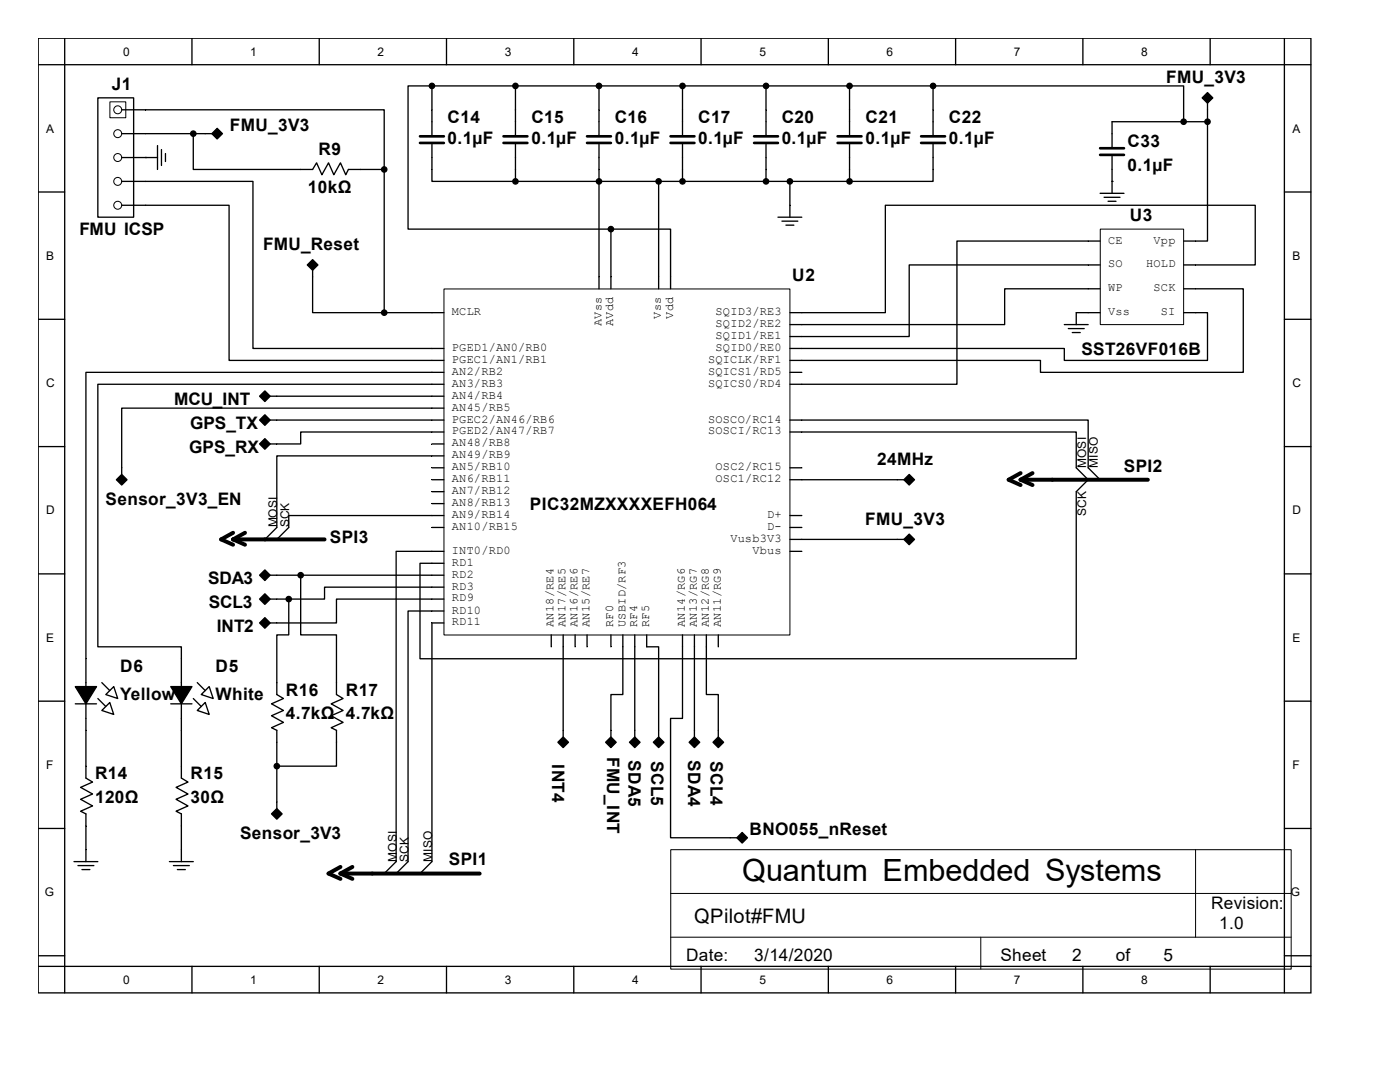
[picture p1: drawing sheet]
<svg xmlns="http://www.w3.org/2000/svg" width="279mm" height="216mm" viewBox="0 0 279 216" stroke-linecap="round" stroke-linejoin="round" font-family="sans-serif">
<g fill="none" stroke="#000" stroke-width=".26">
<path d="M7.6 7.6h254v190.5h-254zM7.6 12.9h254M12.9 7.6v190.5M19.5 19.5h7.2v23.8h-7.2zM38.3 7.6v5.3M63.7 7.6v5.3M86.2 17.1h-4.8v28.6h40.5M86.2 17.1v9.8M86.2 17.1h100M89.1 7.6v5.3M102.9 17.1v9.8M114.5 7.6v5.3"/>
<path d="M119.5 17.1v9.8M136.2 17.1v9.8M139.9 7.6v5.3M152.9 17.1v9.8M165.3 7.6v5.3M169.5 17.1v9.8M186.2 17.1h50v7.2M186.2 17.1v9.8M190.7 7.6v5.3M216.1 7.6v5.3M240.2 19.5l.8-.8 .8 .8-.8 .8zM241.5 7.6v5.3"/>
<path d="M256.3 7.6v190.5M7.6 38.3h5.3M24.3 21.9h52.4v11.9M24.3 36.2h26.2v33.3h38.1M24.3 26.7h18M24.3 31.4h7.1M29.1 31.4h.1M31.4 29.1v4.7M32.2 29.8v3.2M33 30.6v1.6M38.6 26.7v7.1h23.8l.8-1.3 1 2.4 1.4-2.4 1 2.4 1.3-2.4 1.1 2.4 .5-1.1h7.2M42.5 26.7l.8-.8 .8 .8-.8 .8z"/>
<path d="M76.7 33.8v28.6M86.2 28.8v7.4h16.7M102.9 36.2h66.6M102.9 28.8v7.4M119.5 28.8v28.8M131.4 36.2v21.4M136.2 28.8v7.4M152.9 28.8v7.4M157.6 36.2v7.1M169.5 28.8v7.4M186.2 28.8v7.4h-16.7M219.6 38.6h4.7"/>
<path d="M220.3 39.4h3.2M221.9 36.2h.1M221.9 31.2v7.4M241 24.3v23.8h-4.8M241 20.6v3.7M241 24.3h-19.1v5M256.3 38.3h5.3M24.3 41h21.4v30.9h42.9M61.6 52.9l.8-.8 .8 .8-.8 .8zM62.4 53.9v8.5h14.3M121.9 45.7h11.9v11.9M121.9 45.7v11.9"/>
<path d="M155.3 43.3h4.7M156.1 44.1h3.1M156.8 44.9h1.6M219.6 48.1h-28.6v28.6h-33.4M219.6 52.9h-38.1v14.3h-23.9M219.6 57.6h-19.1v7.2h-42.9M221.1 40.2h1.6M236.2 57.6h11.9v16.7h-40.5v-2.4h-50M236.2 52.9h14.3v-11.9h-73.8v21.4h-19.1M7.6 63.7h5.3M52.9 78.3l.8 .8-.8 .8-.8-.8zM53.9 79.1h34.7"/>
<path d="M76.7 62.4h11.9M88.6 74.3h-71.5v81l1.4 .8-2.4 1 2.4 1.3-2.4 1.1 2.4 1.3-2.4 1.1 1 .5v9.5M88.6 76.7h-69.1v52.4h16.7v26.2l1.3 .8-2.4 1 2.4 1.3-2.4 1.1 2.4 1.3-2.4 1.1 1.1 .5v9.5M157.6 74.3h2.4M212.4 64.8h4.8M213.2 65.6h3.2M214 66.4h1.6M219.6 62.4h-4.8v2.4M236.2 62.4h4.8v9.5h-28.6v-2.4h-54.8M256.3 63.7h5.3M7.6 89.1h5.3M23.5 95.7l.8-.8 .8 .8-.8 .8z"/>
<path d="M52.1 88.6l.8-.8 .8 .8-.8 .8zM52.9 83l.8 .8-.8 .8-.8-.8zM53.9 83.8h34.7M86.2 88.6h2.4M86.2 93.3h2.4M86.2 95.7h2.4M86.2 98.1h2.4M88.6 86.2h-28.6v2.4h-6.1M88.6 81.4h-64.3v13.3M88.6 91h-33.4v14.3l-2.3 2.3M157.6 83.8h59.6v9.5l2.4 2.4M157.6 86.2h57.2v7.1l2.4 2.4-2.4 2.4v33.3h-131v-19h4.8"/>
<path d="M157.6 93.3h2.4M157.6 95.7h22.8M180.7 95.7l.8-.8 .7 .8-.7 .8zM256.3 89.1h5.3M7.6 114.5h5.3M52.9 118.7l.8 .8-.8 .8-.8-.8zM52.9 114l.8 .8-.8 .8-.8-.8zM53.9 119.5h3.7M53.9 114.8h34.7M57.6 119.5v7.2h-2.4v11.9l1.4 .8-2.4 1 2.4 1.4-2.4 1 2.4 1.3-2.4 1.1 1 .5v15.6M60 114.8v11.9h7.2v11.9l1.3 .8-2.4 1 2.4 1.4-2.4 1 2.4 1.3-2.4 1.1 1.1 .5v7.2h-12M86.2 100.5h2.4"/>
<path d="M86.2 105.3h2.4M88.6 119.5h-21.4v4.8h-13.3M88.6 102.9h-31v2.4l-2.4 2.3M88.6 117.2h-23.8v2.3h-7.2M88.6 110h-9.5v61.9l-2.4 2.4M157.6 102.9h2.4M157.6 105.3h2.4M157.6 110h2.4M157.6 107.6h22.8M180.7 107.6l.8-.8 .7 .8-.7 .8zM256.3 114.5h5.3M7.6 139.9h5.3"/>
<path d="M19.5 139.4l1.6 1.6M20.3 136.2l1.6 1.6M22.7 137l.8 2.4-2.4-.8zM38.6 139.4l1.6 1.6M39.4 136.2l1.6 1.6M40.2 138.6l1.6-1.6 .7 2.4zM52.9 123.5l.8 .8-.8 .8-.8-.8zM88.6 121.9h-7.2v50l-2.3 2.4M88.6 124.3h-2.4v47.6l-2.4 2.4M110 126.7v2.4M112.4 126.7v20.4M114.8 126.7v2.4"/>
<path d="M117.2 126.7v2.4M121.9 126.7v2.4M124.3 126.7v11.9h-2.4v8.5M126.7 126.7v20.4M129.1 126.7v2.4h2.3v18M136.2 126.7v16.7h-2.4v23.8h13.3M138.6 126.7v20.4M141 126.7v11.9h2.4v8.5M143.4 126.7v2.4M256.3 139.9h5.3M15 140.4h4.3M20.3 141.8l1.6-1.6 .8 2.4z"/>
<path d="M34.1 140.4h4.2M41 140.2l.8 2.4-2.4-.8zM111.6 148.1l.8-.8 .8 .8-.8 .8zM121.1 148.1l.8-.8 .8 .8-.8 .8zM125.9 148.1l.8-.8 .8 .8-.8 .8zM130.7 148.1l.7-.8 .8 .8-.8 .8zM137.8 148.1l.8-.8 .8 .8-.8 .8zM142.6 148.1l.8-.8 .7 .8-.7 .8zM7.6 165.3h5.3M14.8 171.9h4.7M15.6 172.7h3.1M16.4 173.5h1.5"/>
<path d="M33.8 171.9h4.8M34.6 172.7h3.2M35.4 173.5h1.6M54.5 162.4l.7-.8 .8 .8-.8 .8zM148.1 166.4l.8 .8-.8 .8-.8-.8zM256.3 165.3h5.3M7.6 190.7h5.3M7.6 192.8h254M38.3 192.8v5.3M63.7 192.8v5.3M89.1 192.8v5.3M114.5 192.8v5.3"/>
<path d="M139.9 192.8v5.3M165.3 192.8v5.3M190.7 192.8v5.3M216.1 192.8v5.3M241.5 192.8v5.3M256.3 190.7h5.3"/>
</g>
<g fill="none" stroke="#000" stroke-width=".2">
<path d="M240.7 19.5l.3-.2 .2 .2-.2 .3zM21.9 20.3h3.2v3.2h-3.2zM43.1 26.7l.2-.3 .3 .3-.3 .2zM62.1 52.9l.3-.3 .3 .3-.3 .2zM88.6 57.7h69v69h-69zM219.6 45.7h16.6v19.1h-16.6zM52.9 78.8l.2 .3-.2 .2-.3-.2zM24.3 95.5l.3 .2-.3 .3-.3-.3zM52.9 83.6l.2 .2-.2 .3-.3-.3zM52.9 88.3l.2 .3-.2 .2-.3-.2zM181.2 95.7l.3-.2 .2 .2-.2 .3zM52.9 119.3l.2 .2-.2 .3-.3-.3z"/>
<path d="M52.9 114.5l.2 .3-.2 .2-.3-.2zM181.2 107.6l.3-.2 .2 .2-.2 .3zM52.9 124l.2 .3-.2 .3-.3-.3zM112.1 148.1l.3-.3 .3 .3-.3 .3zM121.7 148.1l.2-.3 .3 .3-.3 .3zM126.4 148.1l.3-.3 .2 .3-.2 .3zM131.2 148.1l.2-.3 .3 .3-.3 .3zM138.3 148.1l.3-.3 .3 .3-.3 .3zM143.1 148.1l.3-.3 .2 .3-.2 .3zM55 162.4l.2-.3 .3 .3-.3 .3zM133.8 178.3h123.9M133.9 169.5h123.8v23.9h-123.8z"/>
<path d="M147.8 167.2l.3-.3 .3 .3-.3 .2zM238.6 169.5v17.5M133.8 187h123.9M195.7 187v6.4"/>
<circle cx="23.5" cy="31.4" r=".79"/>
<circle cx="23.5" cy="36.2" r=".79"/>
<circle cx="23.5" cy="21.9" r=".79"/>
<circle cx="23.5" cy="26.7" r=".79"/>
<circle cx="23.5" cy="41" r=".79"/>
</g>
<g fill="#000" stroke="#000" stroke-width=".26">
<path d="M15 137h4.3l-2.2 3.4zM34.1 137h4.2l-2.1 3.4z"/>
<path d="M239.9 19.5l1.1-1 1 1-1 1.1z" fill-rule="evenodd"/>
<path d="M42.3 26.7l1-1.1 1.1 1.1-1.1 1z" fill-rule="evenodd"/>
<path d="M61.3 52.9l1.1-1.1 1 1.1-1 1z" fill-rule="evenodd"/>
<path d="M52.9 78l1 1.1-1 1-1.1-1z" fill-rule="evenodd"/>
<path d="M23.2 95.7l1.1-1 1 1-1 1.1z" fill-rule="evenodd"/>
<path d="M52.9 82.8l1 1-1 1.1-1.1-1.1z" fill-rule="evenodd"/>
<path d="M52.9 87.5l1 1.1-1 1-1.1-1z" fill-rule="evenodd"/>
<path d="M180.4 95.7l1.1-1 1 1-1 1.1z" fill-rule="evenodd"/>
<path d="M52.9 118.5l1 1-1 1.1-1.1-1.1z" fill-rule="evenodd"/>
<path d="M52.9 113.7l1 1.1-1 1-1.1-1z" fill-rule="evenodd"/>
<path d="M180.4 107.6l1.1-1 1 1-1 1.1z" fill-rule="evenodd"/>
<path d="M52.9 123.2l1 1.1-1 1.1-1.1-1.1z" fill-rule="evenodd"/>
<path d="M111.3 148.1l1.1-1 1.1 1-1.1 1.1z" fill-rule="evenodd"/>
<path d="M121.9 147.1l1.1 1-1.1 1.1-1-1.1z" fill-rule="evenodd"/>
<path d="M125.6 148.1l1.1-1 1 1-1 1.1z" fill-rule="evenodd"/>
<path d="M130.4 148.1l1-1 1.1 1-1.1 1.1z" fill-rule="evenodd"/>
<path d="M137.5 148.1l1.1-1 1 1-1 1.1z" fill-rule="evenodd"/>
<path d="M142.3 148.1l1.1-1 1 1-1 1.1z" fill-rule="evenodd"/>
<path d="M55.2 161.3l1.1 1.1-1.1 1.1-1-1.1z" fill-rule="evenodd"/>
<path d="M147.1 167.2l1-1.1 1.1 1.1-1.1 1z" fill-rule="evenodd"/>
<circle cx="86.2" cy="17.1" r=".53"/>
<circle cx="102.9" cy="17.1" r=".53"/>
<circle cx="119.5" cy="17.1" r=".53"/>
<circle cx="136.2" cy="17.1" r=".53"/>
<circle cx="152.9" cy="17.1" r=".53"/>
<circle cx="169.5" cy="17.1" r=".53"/>
<circle cx="186.2" cy="17.1" r=".53"/>
<circle cx="38.6" cy="26.7" r=".53"/>
<circle cx="76.7" cy="33.8" r=".53"/>
<circle cx="102.9" cy="36.2" r=".53"/>
<circle cx="119.5" cy="36.2" r=".53"/>
<circle cx="131.4" cy="36.2" r=".53"/>
<circle cx="136.2" cy="36.2" r=".53"/>
<circle cx="152.9" cy="36.2" r=".53"/>
<circle cx="157.6" cy="36.2" r=".53"/>
<circle cx="169.5" cy="36.2" r=".53"/>
<circle cx="236.2" cy="24.3" r=".53"/>
<circle cx="241" cy="24.3" r=".53"/>
<circle cx="121.9" cy="45.7" r=".53"/>
<circle cx="76.7" cy="62.4" r=".53"/>
<circle cx="57.6" cy="119.5" r=".53"/>
<circle cx="60" cy="114.8" r=".53"/>
<circle cx="55.2" cy="152.9" r=".53"/>
</g>
<g fill="none" stroke="#000" stroke-width=".53">
<path d="M83.8 27.2h4.8M83.8 28.5h4.8M100.5 27.2h4.8M100.5 28.5h4.8M117.2 27.2h4.7M117.2 28.5h4.7M133.8 27.2h4.8M133.8 28.5h4.8M150.5 27.2h4.8M150.5 28.5h4.8M167.2 27.2h4.7M167.2 28.5h4.7"/>
<path d="M183.8 27.2h4.8M183.8 28.5h4.8M219.6 29.6h4.7M219.6 30.9h4.7"/>
</g>
<path d="M203.7 94.4l-2.4 1.3 2.4 1.1M203.7 95.7l2.4 1.1M203.7 95.7h25.4M206.1 94.4l-2.4 1.3M46.5 106.3l-2.4 1.3 2.4 1.1M46.5 107.6l2.4 1.1M46.5 107.6h18.3M48.9 106.3l-2.4 1.3M67.9 173l-2.3 1.3 2.3 1.1M67.9 174.3l2.4 1.1M67.9 174.3h27.8M70.3 173l-2.4 1.3" fill="none" stroke="#000" stroke-width=".79"/>
<text font-size="6.1" x="148.1" y="175.9">Quantum Embedded Systems</text>
<text font-size="4" x="138.6" y="184.2">QPilot#FMU</text>
<g font-size="3.4">
<text x="22.3" y="17.9">J1</text>
<text x="232.7" y="16.6">FMU_3V3</text>
<text x="45.8" y="26.1">FMU_3V3</text>
<text x="89.3" y="24.5">C14</text>
<text x="89.3" y="28.7">0.1µF</text>
<text x="106" y="24.5">C15</text>
<text x="106" y="28.7">0.1µF</text>
<text x="122.7" y="24.5">C16</text>
<text x="122.7" y="28.7">0.1µF</text>
<text x="139.3" y="24.5">C17</text>
<text x="139.3" y="28.7">0.1µF</text>
<text x="156" y="24.5">C20</text>
<text x="156" y="28.7">0.1µF</text>
<text x="172.7" y="24.5">C21</text>
<text x="172.7" y="28.7">0.1µF</text>
<text x="189.4" y="24.5">C22</text>
<text x="189.4" y="28.7">0.1µF</text>
<text x="225" y="29.3">C33</text>
<text x="63.5" y="30.9">R9</text>
<text x="225" y="34">0.1µF</text>
<text x="61.4" y="38.5">10kΩ</text>
<text x="15.8" y="47">FMU ICSP</text>
<text x="225.5" y="44.1">U3</text>
<text x="52.5" y="49.9">FMU_Reset</text>
<text x="158.1" y="56">U2</text>
<text x="215.8" y="70.8">SST26VF016B</text>
<text x="34.8" y="80.9">MCU_INT</text>
<text x="37.9" y="85.6">GPS_TX</text>
<text x="37.8" y="90.4">GPS_RX</text>
<text x="175" y="92.8">24MHz</text>
<text x="224.3" y="94.1">SPI2</text>
<text x="21.1" y="100.7">Sensor_3V3_EN</text>
<text x="105.7" y="101.8">PIC32MZXXXXEFH064</text>
<text x="172.7" y="104.7">FMU_3V3</text>
<text x="65.8" y="108.4">SPI3</text>
<text x="41.5" y="116.6">SDA3</text>
<text x="41.7" y="121.3">SCL3</text>
<text x="43.3" y="126.1">INT2</text>
<text x="24" y="134">D6</text>
<text x="43" y="134">D5</text>
<text x="24" y="139.6">Yellow</text>
<text x="43" y="139.6">White</text>
<text x="57.1" y="138.8">R16</text>
<text x="57.1" y="143.6">4.7kΩ 4.7kΩ</text>
<text x="69" y="138.8">R17</text>
<text x="19" y="155.5">R14</text>
<text x="38" y="155.5">R15</text>
<text x="110.2" y="152.5" transform="rotate(90 110.2 152.5)">INT4</text>
<text x="121.2" y="151" transform="rotate(90 121.2 151)">FMU_INT</text>
<text x="125.4" y="151.6" transform="rotate(90 125.4 151.6)">SDA5</text>
<text x="129.9" y="151.8" transform="rotate(90 129.9 151.8)">SCL5</text>
<text x="137.3" y="151.6" transform="rotate(90 137.3 151.6)">SDA4</text>
<text x="141.8" y="151.8" transform="rotate(90 141.8 151.8)">SCL4</text>
<text x="19" y="160.2">120Ω</text>
<text x="38" y="160.2">30Ω</text>
<text x="47.9" y="167.4">Sensor_3V3</text>
<text x="149.6" y="166.6">BNO055_nReset</text>
<text x="89.6" y="172.7">SPI1</text>
<text x="241.7" y="181.4">Revision:</text>
<text x="243.3" y="185.4">1.0</text>
<text x="136.9" y="191.7">Date:</text>
<text x="150.5" y="191.7">3/14/2020</text>
<text x="199.6" y="191.7">Sheet</text>
<text x="214" y="191.7">2</text>
<text x="222.7" y="191.7">of</text>
<text x="232.2" y="191.7">5</text>
</g>
<g font-size="2.4">
<text x="24.6" y="11.1">0</text>
<text x="50" y="11.1">1</text>
<text x="75.4" y="11.1">2</text>
<text x="100.8" y="11.1">3</text>
<text x="126.2" y="11.1">4</text>
<text x="151.6" y="11.1">5</text>
<text x="177" y="11.1">6</text>
<text x="202.4" y="11.1">7</text>
<text x="227.8" y="11.1">8</text>
<text x="9.2" y="26.5">A</text>
<text x="257.9" y="26.5">A</text>
<text x="9.2" y="51.9">B</text>
<text x="221.1" y="48.6">CE</text>
<text x="221.1" y="53.3">SO</text>
<text x="228.7" y="53.3">HOLD</text>
<text x="230.2" y="48.6">Vpp</text>
<text x="257.9" y="51.9">B</text>
<text x="221.1" y="58.1">WP</text>
<text x="230.2" y="58.1">SCK</text>
<text x="90.2" y="62.9">MCLR</text>
<text x="120" y="65.1" transform="rotate(-90 120 65.1)">AVss</text>
<text x="122.4" y="65.1" transform="rotate(-90 122.4 65.1)">AVdd</text>
<text x="131.9" y="63.6" transform="rotate(-90 131.9 63.6)">Vss</text>
<text x="134.3" y="63.6" transform="rotate(-90 134.3 63.6)">Vdd</text>
<text x="142.8" y="65.3">SQID2/RE2</text>
<text x="142.8" y="62.9">SQID3/RE3</text>
<text x="221.1" y="62.9">Vss</text>
<text x="231.7" y="62.9">SI</text>
<text x="90.2" y="70">PGED1/AN0/RB0</text>
<text x="142.8" y="70">SQID0/RE0</text>
<text x="142.8" y="67.6">SQID1/RE1</text>
<text x="9.2" y="77.3">C</text>
<text x="90.2" y="77.2">AN3/RB3</text>
<text x="90.2" y="74.8">AN2/RB2</text>
<text x="90.2" y="72.4">PGEC1/AN1/RB1</text>
<text x="141.4" y="77.2">SQICS0/RD4</text>
<text x="141.4" y="74.8">SQICS1/RD5</text>
<text x="141.4" y="72.4">SQICLK/RF1</text>
<text x="257.9" y="77.3">C</text>
<text x="90.2" y="81.9">AN45/RB5</text>
<text x="90.2" y="79.5">AN4/RB4</text>
<text x="90.2" y="84.3">PGEC2/AN46/RB6</text>
<text x="90.2" y="86.7">PGED2/AN47/RB7</text>
<text x="90.2" y="89.1">AN48/RB8</text>
<text x="141.4" y="86.7">SOSCI/RC13</text>
<text x="141.4" y="84.3">SOSCO/RC14</text>
<text x="90.2" y="91.4">AN49/RB9</text>
<text x="90.2" y="93.9">AN5/RB10</text>
<text x="142.8" y="93.9">OSC2/RC15</text>
<text x="216.7" y="93.3" transform="rotate(-90 216.7 93.3)">MOSI</text>
<text x="219.1" y="93.3" transform="rotate(-90 219.1 93.3)">MISO</text>
<text x="90.2" y="96.2">AN6/RB11</text>
<text x="90.2" y="98.6">AN7/RB12</text>
<text x="90.2" y="101">AN8/RB13</text>
<text x="142.8" y="96.2">OSC1/RC12</text>
<text x="9.2" y="102.7">D</text>
<text x="55.3" y="105.2" transform="rotate(-90 55.3 105.2)">MOSI</text>
<text x="57.7" y="105.2" transform="rotate(-90 57.7 105.2)">SCK</text>
<text x="90.2" y="103.4">AN9/RB14</text>
<text x="90.2" y="105.7">AN10/RB15</text>
<text x="153.1" y="105.7">D-</text>
<text x="153.1" y="103.4">D+</text>
<text x="216.7" y="102.9" transform="rotate(-90 216.7 102.9)">SCK</text>
<text x="257.9" y="102.7">D</text>
<text x="90.2" y="110.5">INT0/RD0</text>
<text x="90.2" y="112.9">RD1</text>
<text x="145.8" y="108.1">Vusb3V3</text>
<text x="150.2" y="110.5">Vbus</text>
<text x="90.2" y="115.3">RD2</text>
<text x="90.2" y="117.6">RD3</text>
<text x="90.2" y="120">RD9</text>
<text x="90.2" y="122.4">RD10</text>
<text x="90.2" y="124.8">RD11</text>
<text x="110.5" y="125.1" transform="rotate(-90 110.5 125.1)">AN18/RE4</text>
<text x="112.9" y="125.1" transform="rotate(-90 112.9 125.1)">AN17/RE5</text>
<text x="115.3" y="125.1" transform="rotate(-90 115.3 125.1)">AN16/RE6</text>
<text x="117.6" y="125.1" transform="rotate(-90 117.6 125.1)">AN15/RE7</text>
<text x="122.4" y="125.1" transform="rotate(-90 122.4 125.1)">RF0</text>
<text x="124.8" y="125.1" transform="rotate(-90 124.8 125.1)">USBID/RF3</text>
<text x="127.2" y="125.1" transform="rotate(-90 127.2 125.1)">RF4</text>
<text x="129.5" y="125.1" transform="rotate(-90 129.5 125.1)">RF5</text>
<text x="136.7" y="125.1" transform="rotate(-90 136.7 125.1)">AN14/RG6</text>
<text x="139.1" y="125.1" transform="rotate(-90 139.1 125.1)">AN13/RG7</text>
<text x="141.4" y="125.1" transform="rotate(-90 141.4 125.1)">AN12/RG8</text>
<text x="143.9" y="125.1" transform="rotate(-90 143.9 125.1)">AN11/RG9</text>
<text x="9.2" y="128.1">E</text>
<text x="257.9" y="128.1">E</text>
<text x="9.2" y="153.5">F</text>
<text x="257.9" y="153.5">F</text>
<text x="79.2" y="171.9" transform="rotate(-90 79.2 171.9)">MOSI</text>
<text x="81.5" y="171.9" transform="rotate(-90 81.5 171.9)">SCK</text>
<text x="86.3" y="171.9" transform="rotate(-90 86.3 171.9)">MISO</text>
<text x="8.9" y="178.9">G</text>
<text x="257.6" y="178.9">G</text>
<text x="24.6" y="196.3">0</text>
<text x="50" y="196.3">1</text>
<text x="75.4" y="196.3">2</text>
<text x="100.8" y="196.3">3</text>
<text x="126.2" y="196.3">4</text>
<text x="151.6" y="196.3">5</text>
<text x="177" y="196.3">6</text>
<text x="202.4" y="196.3">7</text>
<text x="227.8" y="196.3">8</text>
</g>
</svg>
